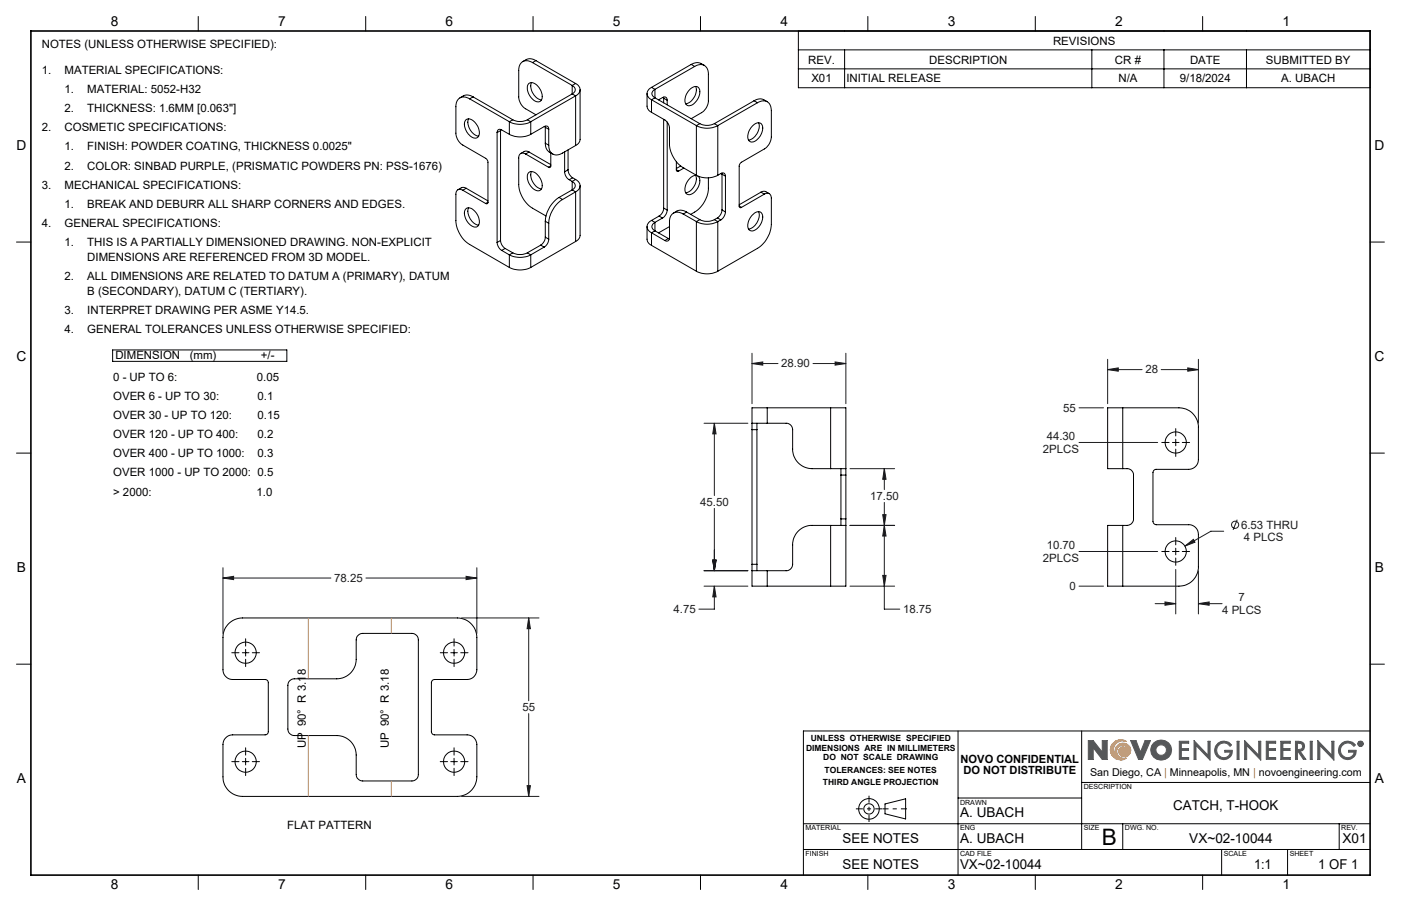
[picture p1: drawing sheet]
<svg xmlns="http://www.w3.org/2000/svg" width="432mm" height="279mm" viewBox="0 0 432 279" stroke-linecap="round" stroke-linejoin="round" font-family="sans-serif">
<g fill="none" stroke="#000" stroke-width=".31">
<path d="M61.1 5.1v4.5M112.7 5.1v4.5M164.1 19.3a2.57 2.57 0 0 0-3-.3 2.57 2.57 0 0 0-1.2 2.7v8.2a4.6 4.6 0 0 0 2.1 3.6l3.2 1.9M164.1 19.3l12.3 7.1M164.3 5.1v4.5M165.2 18.7a3 3 0 0 0-3-.3l-1.1 .6M165.2 18.7l-1.1 .6M165.2 18.7l12.2 7.1M213 19.9a3.1 3.1 0 0 1 3-.3l1.1 .6M213 19.9l-12.2 7.1M213 19.9l1.1 .6M215.9 5.1v4.5"/>
<path d="M267.5 5.1v4.5M319.1 5.1v4.5M370.7 5.1v4.5M143.5 37a2.1 2.1 0 0 1 3 .9 3.6 3.6 0 0 1 .7 4.5 2.46 2.46 0 0 1-3.1-1.3l-.4-.7a3.3 3.3 0 0 1-.2-3.4zM144.4 36.7a4.4 4.4 0 0 0 3.1 5.3M144.7 30.5a2.57 2.57 0 0 0-3-.3 2.57 2.57 0 0 0-1.2 2.7v8.2a4.6 4.6 0 0 0 2.1 3.6l7.1 4.1 .6 .7 .1 12.9M144.7 30.5l12.3 7M145.8 29.9a3 3 0 0 0-3-.3l-1.1 .6M145.8 29.9l-1.1 .6M145.8 29.9l12.2 7M154.3 39.9v.4M157 37.5a7.1 7.1 0 0 0 6.6 0"/>
<path d="M157 37.5v3.9M158 36.9a5 5 0 0 0 4.5 0M158 36.9l-1 .6M162.5 36.9l1.1 .6M162.9 25.8a2.46 2.46 0 0 1 3.4 1.5l.2 .4a2.77 2.77 0 0 1-.2 3.6 3.7 3.7 0 0 1-3.6-3.1 2.54 2.54 0 0 1 .2-2.4zM163.6 37.5v3.9M163.8 25.5a4.4 4.4 0 0 0 3.1 5.3M168 38.9l.1 .4M168.1 39.3l1 .6M168.1 39.3v4.9M169.1 39.9a.85 .85 0 0 0-.4-1 .85 .85 0 0 0-1 .2l-4.1 2.3M169.1 39.9v4.9"/>
<path d="M176.4 26.4a1.37 1.37 0 0 1 .9 1.3 1.37 1.37 0 0 1-.9 1.3M176.4 29l1 .6M176.4 29l-13.9 7.9M176.4 26.4v2.6M177.4 25.8a2 2 0 0 1 1.4 1.9 2 2 0 0 1-1.4 1.9M177.4 29.6l-13.8 7.9M177.4 29.6v15.3M177.4 25.8l-1 .6M178.8 27.7v15.3a2.26 2.26 0 0 1-1.4 1.9M199.4 28.9v3.8a2.38 2.38 0 0 0 1.4 1.9M200.8 34.6l4.1 2.4 1 1.1 .4 1.4v4.9a9.4 9.4 0 0 0 4.3 7.3l4 2.3M200.8 27a2 2 0 0 0-1.4 1.9 2 2 0 0 0 1.4 1.9"/>
<path d="M200.8 30.8v3.8M200.8 30.8l13.8 7.9M200.8 27l1.1 .6M201.9 27.6a1.37 1.37 0 0 0-1 1.3 1.37 1.37 0 0 0 1 1.3M201.9 30.2l-1.1 .6M201.9 30.2l13.8 7.9M201.9 27.6v2.6M203 30.8l1.2-.7a.88 .88 0 0 1 1-.1 .88 .88 0 0 1 .4 .9M204.5 30v.3M204.5 30.3l1.1 .6M204.5 30.3v1.4M204.5 36.8v27.4"/>
<path d="M205.6 30.9v1.4M205.6 37.6v27.2M212.6 27.6a1.71 1.71 0 0 1 2.9-.2 4.5 4.5 0 0 1-3.2 5.2 1.8 1.8 0 0 1-1.1-2.6l.5-1.1zM214.1 20.5a2.57 2.57 0 0 1 3-.3 2.57 2.57 0 0 1 1.2 2.7v8.2a4.6 4.6 0 0 1-2.1 3.6l-3.2 1.9M214.1 20.5l-12.2 7.1M214.4 26.7a4.4 4.4 0 0 1-3.1 5.3M214.6 38.7a7.1 7.1 0 0 0 6.6 0M214.6 38.7v15.3M215.7 38.1a5 5 0 0 0 4.5 0M215.7 38.1l-1.1 .6M220.2 38.1l1 .6M221.2 38.7v15.3"/>
<path d="M232 38.8a1.71 1.71 0 0 1 2.9-.2 4.4 4.4 0 0 1-3.2 5.2 1.8 1.8 0 0 1-1.1-2.7l.4-1.1zM232.4 31.1a3 3 0 0 1 3-.3l1.1 .6M232.4 31.1l-12.2 7M232.4 31.1l1.1 .6M233.5 31.7a2.6 2.6 0 0 1 3-.3 2.6 2.6 0 0 1 1.2 2.7l-.1 8.8a4.5 4.5 0 0 1-2 3l-7.1 4.1-.6 .7-.1 12.8M233.5 31.7l-12.3 7M233.8 37.9a4.4 4.4 0 0 1-3.1 5.3M142.6 58.7a1.29 1.29 0 0 0-1.5-.2 1.29 1.29 0 0 0-.6 1.4v8.2a9.4 9.4 0 0 0 4.2 7.3l12.3 7.1M142.6 58.7l7.1 4.1M143.7 58.1l-1.3-.3-1.3 .7M143.7 58.1l-1.1 .6M143.7 58.1l6.7 3.8"/>
<path d="M153.2 40.9a.86 .86 0 0 1 .4-.9 .86 .86 0 0 1 1 .1l2.4 1.3M153.2 40.9v33.9M154.3 40.3l-1.1 .6M154.3 40.3v33.9M157 41.4a7.1 7.1 0 0 0 6.6 0M162 47.5a1.29 1.29 0 0 0-1.5-.2 1.29 1.29 0 0 0-.6 1.4v8.2a9.4 9.4 0 0 0 4.2 7.3l4.2 2.4M162 47.5l7.1 4.1M162.9 53.3a2.24 2.24 0 0 1 3.2 1.1 3.3 3.3 0 0 1 .4 4.2 2.88 2.88 0 0 1-3.4-1.9 3.3 3.3 0 0 1-.2-3.4zM163.1 46.9l-1.4-.3-1.2 .7M163.1 46.9l-1.1 .6M163.1 46.9l6.7 3.9M163.8 52.9a4.4 4.4 0 0 0 3.1 5.3"/>
<path d="M168.1 44.2a3.1 3.1 0 0 0 1.2 2.7l1.1 .6M168.1 44.2l1 .6M169.1 44.8a2.6 2.6 0 0 0 1.3 2.7 2.6 2.6 0 0 0 3-.3l4-2.3M169.8 51.2a.44 .44 0 0 1-.2 .4 .44 .44 0 0 1-.5 0M169.8 47.2v4M169.8 51.2l-.7 .4M174 53l.1 .5a2.88 2.88 0 0 0 1.3 1.9M174 46.8v6.2M175.1 52.4a2.97 2.97 0 0 0 1.4 2.4M175.1 52.4l-1.1 .6M175.1 46.2v6.2M175.4 55.4l1 .6"/>
<path d="M176.4 56a1.37 1.37 0 0 1 .9 1.3 1.37 1.37 0 0 1-.9 1.3M176.4 56v2.6M176.4 58.6l1 .6M176.4 58.6l-4.1 2.3M176.5 54.8l-1.1 .6M176.5 54.8l.9 .6M177.4 55.4a2 2 0 0 1 1.4 1.9 2 2 0 0 1-1.4 1.9M177.4 59.2v15.3M177.4 59.2l-4 2.3M177.4 55.4l-1 .6M178.8 57.3v15.3a2.26 2.26 0 0 1-1.4 1.9M208.5 52.4a.44 .44 0 0 0 .2 .4 .44 .44 0 0 0 .5 0"/>
<path d="M208.5 49.8v2.6M208.5 52.4l.7 .4M209.8 51.2l-1.3 .8M210.8 51.8l-1.6 1M214.4 54.1a4.4 4.4 0 0 1-3.1 5.3M214.6 54a7.1 7.1 0 0 0 6.6 0M214.7 54.1a4.1 4.1 0 0 0-3.2 5.6 2.46 2.46 0 0 0 3.4-1.5l.2-.3a2.95 2.95 0 0 0 0-3.6M218.3 54.8v3.3a9.4 9.4 0 0 1-4.2 7.3l-1.2 .7M221.2 54l1-.5a.86 .86 0 0 1 1-.1 .86 .86 0 0 1 .4 .9M222.5 53.4v.3M222.5 53.7l1.1 .6M222.5 53.7v11"/>
<path d="M223.6 54.3v11.1M234.5 59.3l1.3-.3 1.3 .7M234.5 59.3l1.1 .6M234.5 59.3l-6.7 3.8M235.6 59.9a1.32 1.32 0 0 1 1.5-.2 1.32 1.32 0 0 1 .6 1.4v8.2a9.5 9.5 0 0 1-4.2 7.3l-12.3 7M235.6 59.9l-7.1 4.1M5.1 74.6h4.4M143.5 64.5a2.1 2.1 0 0 1 3 .8l.3 .3a3.1 3.1 0 0 1 .2 4.4 3.8 3.8 0 0 1-3.8-3.6v-1.3zM144.4 64.1a4.4 4.4 0 0 0 3.1 5.3M150.4 62.4a.44 .44 0 0 1-.2 .4 .44 .44 0 0 1-.5 0M150.4 62.4l-.7 .4M153.2 74.8l.4 1.4 1 1"/>
<path d="M154.3 74.2l.4 1.4 1 1M154.3 74.2l-1.1 .6M154.6 77.2l2.4 1.4M155.7 76.6l-1.1 .6M155.7 76.6l2.3 1.4M157 78.6a7.4 7.4 0 0 0 6.6 0M157 78.6v3.9M158 78a5 5 0 0 0 4.5 0M158 78l-1 .6M162.5 78l1.1 .6M163.6 78.6v3.9M166.7 75.6l1 .6"/>
<path d="M166.7 75.6l-4.2 2.4M167.7 76.2l-4.1 2.4M168.1 73.1a3.2 3.2 0 0 1-1.4 2.5M168.1 68.2v4.9M168.1 68.2l1 .7M168.1 73.1l1 .7M169.1 73.8v.2a3.1 3.1 0 0 1-1.4 2.2M169.1 68.9v4.9M172.3 60.9a9.3 9.3 0 0 0-4.2 7.3M172.3 60.9l1.1 .6M173.4 61.5a9.5 9.5 0 0 0-4.3 7.4M177.4 74.5l-13.8 8"/>
<path d="M199.4 69.9v3.9a2.26 2.26 0 0 0 1.4 1.9M200.8 68a2 2 0 0 0-1.4 1.9 2 2 0 0 0 1.4 1.9M200.8 71.8v3.9M200.8 75.7l13.8 7.9M200.8 71.8l4.1 2.4M200.8 68l1.1 .6M201.9 68.6a1.37 1.37 0 0 0-1 1.3 1.37 1.37 0 0 0 1 1.3M201.9 68.6v2.6M201.9 71.2l-1.1 .6M201.9 71.2l4.1 2.4M203.1 66.6l1.1 .6M203.1 66.6l-2.3 1.4"/>
<path d="M204.2 67.2l-2.3 1.4M204.5 64.2a2.97 2.97 0 0 1-1.4 2.4M204.5 64.2l1.1 .6M205.6 64.8l-.4 1.4-1 1M206 73.6l.3 .1M206 73.6l-1.1 .6M206.3 69.9l-3.3 1.9M210.6 66a2.59 2.59 0 0 0-3-.3 2.59 2.59 0 0 0-1.3 2.8v4.8a.88 .88 0 0 1-.4 1 .88 .88 0 0 1-1-.1M210.6 66l4 2.3M211.6 65.4a3 3 0 0 0-3-.3l-1 .6M211.6 65.4l-1 .6M211.6 65.4l4.1 2.3"/>
<path d="M214.6 68.3a7.1 7.1 0 0 0 6.6 0M214.6 68.3v15.3M215.7 67.7a5 5 0 0 0 4.5 0M215.7 67.7l-1.1 .6M220.2 67.7l1 .6M221.1 67.2l1.1 .6M221.1 67.2l-.9 .5M221.2 68.3v15.3M222.2 67.8l-1 .5M222.5 64.7l-.4 1.4-1 1.1M222.5 64.7l1.1 .7M223.6 65.4l-.4 1.3-1 1.1"/>
<path d="M227.8 63.5a.44 .44 0 0 0 .2 .5 .44 .44 0 0 0 .5 0M227.8 63.5l.7 .5M231.7 66.5a2.04 2.04 0 0 1 3-.8 4.2 4.2 0 0 1-2.2 5.3 1.43 1.43 0 0 1-1.7-.1 1.43 1.43 0 0 1-.3-1.6l.4-1.5zM233.8 65.3a4.4 4.4 0 0 1-3.1 5.3M422.3 74.6h4.4M157 82.5a7.4 7.4 0 0 0 6.6 0M214.6 83.6a7.1 7.1 0 0 0 6.6 0M5.1 139.7h4.4M231.8 130.5h4.7M231.8 130.5v2M231.8 132.5v41.5M231.8 132.5h1.5"/>
<path d="M233.3 130.5v2M233.3 132.5v41.5M236.5 125.8h-4.7v4.7M236.5 130.5h5.8a1.99 1.99 0 0 1 2 2v6a6 6 0 0 0 6 6h5.7M236.5 125.8v4.7M236.5 125.8h19.5M256 125.8h4.7v18.7M256 125.8v18.7M346 125.8h17.4a5.9 5.9 0 0 1 6 6v9.9a3 3 0 0 1-3 3h-10a1.02 1.02 0 0 0-1 1v15.1a1.09 1.09 0 0 0 1 1h10a2.95 2.95 0 0 1 3 3v10a5.9 5.9 0 0 1-6 6h-17.4M346 125.8h-4.6v18.7h4.6M346 125.8v18.7M422.3 139.7h4.4"/>
<path d="M256 144.5h4.7M259.2 144.5v2M259.2 146.5h1.5M259.2 146.5v13.5M260.7 144.5v2M260.7 146.5v13.5M346 144.5h1.4a1.93 1.93 0 0 1 2 2v13.5a1.99 1.99 0 0 1-2 2h-1.4M231.8 176v4.8h4.7M231.8 176h4.7M231.8 174v2M231.8 174h1.5M233.3 174v2"/>
<path d="M236.5 176v4.8M256 162h-5.7a5.9 5.9 0 0 0-6 6v6a1.99 1.99 0 0 1-2 2h-5.8M256 162h4.7M256 162v18.8M259.2 160v2M259.2 160h1.5M260.7 162v18.8h-4.7M260.7 160v2M346 162h-4.6v18.8h4.6M346 162v18.8M70.2 192.6a6.1 6.1 0 0 1 4.5-2h66.3a6.1 6.1 0 0 1 6 6v10a3 3 0 0 1-3 2.9h-10.1a.96 .96 0 0 0-.9 1v15.1a.96 .96 0 0 0 .9 1h10.1a3 3 0 0 1 3 3v10a6.1 6.1 0 0 1-6 6h-66.3a6 6 0 0 1-6-6v-10a3 3 0 0 1 3-3h10a.96 .96 0 0 0 1-1v-15.1a.96 .96 0 0 0-1-1h-10a3 3 0 0 1-3-2.9l.1-10.6 .4-1.9zM236.5 180.8h19.5"/>
<path d="M5.1 204.8h4.4M89.3 209.9l.7-.4 .7-.2h13.1a6 6 0 0 0 6-6v-6a2.05 2.05 0 0 1 2-2h15.2a1.99 1.99 0 0 1 1.9 2v41.5a1.99 1.99 0 0 1-1.9 2h-15.2a2.05 2.05 0 0 1-2-2v-6a6 6 0 0 0-6-6h-13.1a1.99 1.99 0 0 1-2-2v-13.5l.2-.7zM422.3 204.8h4.4M295.3 225.4v44.5M333.4 225.4v36.6M422.3 225.4h-174.7v44.5M247.6 254h174.7M272.8 247.9l6.3-1.6v6.3l-6.3-1.6zM295.3 246.1h38.1M333.4 241.3h88.9M346 254v8M412.7 254v8"/>
<path d="M61.1 269.9v4.4M112.7 269.9v4.4M164.3 269.9v4.4M215.9 269.9v4.4M247.6 262h174.7M267.5 269.9v4.4M319.1 269.9v4.4M370.7 269.9v4.4M376.5 262v7.9M396.8 262v7.9"/>
<circle cx="362.4" cy="136.5" r="3.3"/>
<circle cx="362.4" cy="170.1" r="3.3"/>
<circle cx="75.7" cy="201.3" r="3.3"/>
<circle cx="140" cy="201.3" r="3.3"/>
<circle cx="75.7" cy="234.9" r="3.3"/>
<circle cx="140" cy="234.9" r="3.3"/>
<circle cx="267.8" cy="249.5" r="1.59"/>
<circle cx="267.8" cy="249.5" r="3.2"/>
</g>
<path d="M342.7 229.6a3.1 3.1 0 0 1 4.5-.9 2.82 2.82 0 0 0-3.9 1.7 2.82 2.82 0 0 0 2.3 3.6 2.45 2.45 0 0 1-1.1-4.2 2.45 2.45 0 0 1 4 1.5 1.88 1.88 0 0 1-1.9 2.1 1.88 1.88 0 0 1-1.8-2.2l.6-.7a1.82 1.82 0 0 1 2.4 1.5 1.89 1.89 0 0 0-2.6-2 1.89 1.89 0 0 0-.3 3.3l1.5 .6 .8-.1a3.2 3.2 0 0 1-4-.2 3.2 3.2 0 0 1-.5-4z" fill="none" stroke="#f78d2a" stroke-width=".31"/>
<g fill="none" stroke="#555759" stroke-width=".31">
<path d="M336.9 230.6v3.6h-1.5v-5.8h1.5l2.8 3.6M336.9 230.6h.1M337 230.6l2.7 3.6h1.5v-5.8h-1.5v3.6M339.7 232h.1M348.5 228.4h1.6l1.4 3.6 1.4-3.6h1.7l-2.5 5.8h-1.2zM363.5 228.6h2.9v.6h-2.3v1.7h2.2v.5h-2.2v2.2h2.3v.6h-2.9zM368 228.4l4.3 4.5v-4.3h.7v5.8l-4.4-4.5v4.3h-.6zM375.4 229.2a2.89 2.89 0 0 1 4.2 .5l-.5 .5a2.26 2.26 0 0 0-3.2-.7 2.26 2.26 0 0 0-.5 3.2 2.26 2.26 0 0 0 3.3 .4l.5-1.1h-1.7v-.6h2.3a2.78 2.78 0 0 1-4 2.5 2.78 2.78 0 0 1-.4-4.7zM381.3 228.6h.6v5.6h-.6zM383.6 228.4l4.3 4.5v-4.3h.7v5.8l-4.4-4.5v4.3h-.6zM390.3 228.6h2.9v.6h-2.3v1.7h2.2v.5h-2.2v2.2h2.3v.6h-2.9zM394.8 228.6h2.9v.6h-2.3v1.7h2.2v.5h-2.2v2.2h2.3v.6h-2.9z"/>
<path d="M399.3 228.6a2.74 2.74 0 0 1 2.6 .8l.2 .8-.3 .9-1.1 .6 1.8 2.5h-.8l-1.7-2.5h-.1v2.5h-.6zM399.9 229.2l1.1 .1a1.02 1.02 0 0 1 0 1.7l-1.1 .2zM403.8 228.6h.6v5.6h-.6zM406.2 228.4l4.3 4.5v-4.3h.6v5.8l-4.3-4.5v4.3h-.6zM413.6 229.2a2.89 2.89 0 0 1 4.2 .5l-.5 .5a2.25 2.25 0 0 0-3.3-.7 2.25 2.25 0 0 0-.2 3.4 2.25 2.25 0 0 0 3.4-.3l.1-.6h-1.6v-.6h2.3a2.79 2.79 0 0 1-4 2.5 2.79 2.79 0 0 1-.4-4.7zM419 228.9l.6 .1-.1 .4 .2 .4-.4-.4-.3 .4zM419.2 229l.3 .2-.3 .1z"/>
<circle cx="357.9" cy="231.3" r="1.64"/>
<circle cx="357.9" cy="231.3" r="3.2"/>
<circle cx="419.3" cy="229.4" r=".85"/>
<circle cx="419.3" cy="229.4" r=".71"/>
</g>
<path d="M279.5 249.4h-7.5" fill="none" stroke="#000" stroke-width=".31" stroke-dasharray="15.2 1.3 1.3 1.3" stroke-dashoffset="13.4" stroke-linecap="butt"/>
<path d="M263.8 249.4h8.1M267.8 245.4v8.1" fill="none" stroke="#000" stroke-width=".31" stroke-dasharray="15.2 1.3 1.3 1.3" stroke-dashoffset="13.1" stroke-linecap="butt"/>
<path d="M9.5 9.6h412.8v260.3h-412.8z" fill="none" stroke="#000" stroke-width=".5"/>
<path d="M343 229.1a3.2 3.2 0 0 1 4.2-.4 2.82 2.82 0 0 0-3.9 1.7 2.82 2.82 0 0 0 2.3 3.6 2.43 2.43 0 0 1-1.9-2.8 2.43 2.43 0 0 1 2.7-2 2.43 2.43 0 0 1 2.1 2.7 1.82 1.82 0 0 1-2.5 1.5 1.82 1.82 0 0 1-.9-2.7 1.73 1.73 0 0 1 2.7 1.3 1.9 1.9 0 0 0-2.6-2 1.9 1.9 0 0 0-.3 3.3l.8 .5h1.5a3.2 3.2 0 0 1-4.2-.4 3.2 3.2 0 0 1 0-4.3z" fill-rule="evenodd" fill="#f78d2a"/>
<path d="M335.4 228.4v5.8h1.5v-3.6l2.8 3.6h1.5v-5.8h-1.5v3.6l-2.8-3.6zM348.5 228.4l2.4 5.8h1.2l2.5-5.8h-1.7l-1.4 3.6-1.4-3.6zM355.6 229.1a3.1 3.1 0 0 0 .2 4.6 3.1 3.1 0 0 0 4.6-.6 3.1 3.1 0 0 0-1-4.5l-1.8-.4-1 .3zM356.2 231.3a1.65 1.65 0 0 1 3.3 0 1.65 1.65 0 0 1-3.3 0zM363.5 228.6v5.6h2.9v-.6h-2.3v-2.2h2.2v-.5h-2.2v-1.7h2.3v-.6zM368 228.4v5.8h.6v-4.3l4.4 4.5v-5.8h-.7v4.3zM375.2 229.3a2.79 2.79 0 0 0 .7 4.7 2.79 2.79 0 0 0 3.9-2.6h-2.3v.6h1.7a2.16 2.16 0 0 1-3 1.4 2.16 2.16 0 0 1-.9-3.2 2.22 2.22 0 0 1 3.8 0l.5-.5a2.92 2.92 0 0 0-4.4-.4zM381.3 228.6v5.6h.6v-5.6zM383.6 228.4v5.8h.6v-4.3l4.4 4.5v-5.8h-.7v4.3zM390.3 228.6v5.6h2.9v-.6h-2.3v-2.2h2.2v-.5h-2.2v-1.7h2.3v-.6zM394.8 228.6v5.6h2.9v-.6h-2.3v-2.2h2.2v-.5h-2.2v-1.7h2.3v-.6zM399.3 228.6v5.6h.6v-2.5l1.8 2.5h.8l-1.8-2.5 1.1-.6 .3-1.3a1.6 1.6 0 0 0-2.1-1.2zM399.9 229.2l1.3 .3 .3 .4-.3 1-1.3 .3zM403.8 228.6v5.6h.6v-5.6zM406.2 228.4v5.8h.6v-4.3l4.3 4.5v-5.8h-.6v4.3zM413.3 229.4a2.79 2.79 0 0 0 .9 4.6 2.79 2.79 0 0 0 3.8-2.6h-2.3v.6h1.6a2.18 2.18 0 0 1-3.2 1.3 2.18 2.18 0 0 1-.4-3.5 2.22 2.22 0 0 1 3.6 .4l.5-.5a2.89 2.89 0 0 0-4.5-.3zM419 228.9v.9h.2v-.4l.5 .4-.2-.4 .2-.4zM419.2 229l.3 .2-.3 .1zM418.5 229.4a.85 .85 0 0 0 1.7 0 .85 .85 0 0 0-1.7 0zM418.6 229.4a.71 .71 0 0 1 1.4 0 .71 .71 0 0 1-1.4 0z" fill-rule="evenodd" fill="#555759"/>
<g fill="none" stroke="#191924" stroke-width=".31">
<path d="M231.8 112.1l3.3-.5v1zM231.8 108.9v15.6M231.8 112.1h8M250.6 112.1h10.1M257.4 111.6l3.3 .5-3.3 .5zM260.7 108.9v15.6M341.4 114l3.3-.5v1zM341.4 110.8v13.7M341.4 114h10.6M357.9 114h11.5M366.1 113.5l3.3 .5-3.3 .5zM369.4 110.8v19.7"/>
<path d="M217 130.5h13.5M220.2 130.5l.5 3.3h-1zM220.2 130.5v22.3M332.6 136.5h24.2M332.6 125.8h7.5M220.2 156.8v19.2M262 144.5h13.7M272.1 158.7h1l-.5 3.3zM272.6 144.5l.5 3.3h-1zM272.6 154.9v33h4.7M272.6 144.5v6.5M68.7 178.3l3.3-.6v1.1z"/>
<path d="M68.7 175.1v20.2M68.7 178.3h33.3M112.8 178.3h34.2M143.7 177.7l3.3 .6-3.3 .5zM147 175.1v20.2M217 176h13.5M219.7 172.7h1l-.5 3.3zM262 162h13.7M272.1 177.4h1l-.5 3.4zM272.6 162l.5 3.3h-1zM332.6 170.1h24.2M362.4 175.6v13.7"/>
<path d="M365.2 168.4l2.6-2.1 .5 .9zM369.4 176v13.3M377.2 163.8h-4l-8 4.6M381.3 160.3l-1.3 3.1M142.2 190.6h23.9M162.9 190.6l.6 3.3h-1zM162.9 190.6v25.5M217 180.8h13.5M220.2 180.8l.5 3.3h-1zM220.2 180.8v7.1h-4.8M262 180.8h13.7M332.6 180.8h7.5"/>
<path d="M356 186.2h6.4M359.1 185.6l3.3 .6-3.3 .5zM369.4 186.2l3.3-.6v1.1zM369.4 186.2h7.3M162.9 220.1v25.5M142.2 245.6h23.9M162.5 242.3h1l-.6 3.3z"/>
<circle cx="380.7" cy="161.8" r="1.1"/>
</g>
<g fill="none" stroke="#000" stroke-width=".31">
<path d="M246.1 9.6h176.2v17.5h-176.2zM246.1 15.4h176.2M260.3 15.4v11.7M336.5 15.4v11.7M358.7 15.4v11.7M384.2 15.4v11.7M246.1 21.2h176.2M34.7 107.9h53.7v3.5h-53.7zM358.1 136.5h2.2M361.4 136.5h2M362.4 132.2v2.2M362.4 135.5v2"/>
<path d="M362.4 138.5v2.3M364.4 136.5h2.2M358.1 170.1h2.2M361.4 170.1h2M362.4 165.8v2.2M362.4 169.1v2M362.4 172.1v2.2M364.4 170.1h2.2M75.7 197v2.2M139.9 197v2.2M71.4 201.3h2.3M74.7 201.3h2"/>
<path d="M75.7 200.3v2M75.7 203.3v2.3M77.8 201.3h2.2M135.7 201.3h2.2M138.9 201.3h2.1M139.9 200.3v2M139.9 203.3v2.3M142 201.3h2.3M71.4 234.9h2.3M74.7 234.9h2M75.7 230.6v2.3M75.7 233.9v2"/>
<path d="M75.7 236.9v2.3M77.8 234.9h2.2M135.7 234.9h2.2M138.9 234.9h2.1M139.9 230.6v2.3M139.9 233.9v2M139.9 236.9v2.3M142 234.9h2.3"/>
</g>
<path d="M95 190.6v18.7M120.6 190.6v4.7M95 226.8v18.8M120.6 240.8v4.8" fill="none" stroke="#ff0080" stroke-width=".31"/>
<path d="M68.7 178.3l3.3-.6v1.1zM143.7 177.7l3.3 .6-3.3 .5zM162.5 242.3h1l-.6 3.3zM162.9 190.6l.6 3.3h-1zM257.4 111.6l3.3 .5-3.3 .5zM231.8 112.1l3.3-.5v1zM220.2 130.5l.5 3.3h-1zM219.7 172.7h1l-.5 3.3zM219.7 172.7h1l-.5 3.3zM220.2 180.8l.5 3.3h-1zM272.6 162l.5 3.3h-1zM272.1 177.4h1l-.5 3.4zM272.6 144.5l.5 3.3h-1zM272.1 158.7h1l-.5 3.3zM365.2 168.4l3.1-1.2-.5-.9zM341.4 114l3.3-.5v1zM366.1 113.5l3.3 .5-3.3 .5zM369.4 186.2l3.3-.6v1.1zM359.1 185.6l3.3 .6-3.3 .5z" fill="#191924"/>
<text font-size="7" x="339.5" y="260.5">B</text>
<g font-size="4.2">
<text x="34.1" y="8.1">8</text>
<text x="85.7" y="8.1">7</text>
<text x="137.3" y="8.1">6</text>
<text x="188.9" y="8.1">5</text>
<text x="240.5" y="8.1">4</text>
<text x="292.1" y="8.1">3</text>
<text x="343.7" y="8.1">2</text>
<text x="395.3" y="8.1">1</text>
<text x="5.1" y="46.4">D</text>
<text x="423.7" y="46.4">D</text>
<text x="5.1" y="111.4">C</text>
<text x="423.7" y="111.4">C</text>
<text x="5.2" y="176.5">B</text>
<text x="423.8" y="176.5">B</text>
<text x="5.2" y="241.6">A</text>
<text x="423.8" y="241.6">A</text>
<text x="361.6" y="249.9">CATCH, T-HOOK</text>
<text x="295.9" y="252">A. UBACH</text>
<text x="259.7" y="260">SEE NOTES</text>
<text x="295.9" y="260">A. UBACH</text>
<text x="366.5" y="260">VX~02-10044</text>
<text x="413.8" y="260">X01</text>
<text x="259.7" y="267.9">SEE NOTES</text>
<text x="295.9" y="267.9">VX~02-10044</text>
<text x="386.5" y="267.9">1:1</text>
<text x="406.3" y="267.9">1 OF 1</text>
<text x="34.1" y="274.2">8</text>
<text x="85.7" y="274.2">7</text>
<text x="137.3" y="274.2">6</text>
<text x="188.9" y="274.2">5</text>
<text x="240.5" y="274.2">4</text>
<text x="292.1" y="274.2">3</text>
<text x="343.7" y="274.2">2</text>
<text x="395.3" y="274.2">1</text>
</g>
<g font-size="3.5">
<text x="12.9" y="14.9">NOTES (UNLESS OTHERWISE SPECIFIED):</text>
<text x="324.6" y="13.8">REVISIONS</text>
<text x="12.9" y="22.8">1.</text>
<text x="19.9" y="22.8">MATERIAL SPECIFICATIONS:</text>
<text x="249.1" y="19.6">REV.</text>
<text x="286.4" y="19.6">DESCRIPTION</text>
<text x="343.6" y="19.6">CR #</text>
<text x="366.8" y="19.6">DATE</text>
<text x="390.2" y="19.6">SUBMITTED BY</text>
<text x="19.9" y="28.7">1.</text>
<text x="26.9" y="28.7">MATERIAL: 5052-H32</text>
<text x="250.1" y="25.4">X01</text>
<text x="260.8" y="25.4">INITIAL RELEASE</text>
<text x="344.7" y="25.4">N/A</text>
<text x="363.6" y="25.4">9/18/2024</text>
<text x="394.9" y="25.4">A. UBACH</text>
<text x="19.9" y="34.6">2.</text>
<text x="26.9" y="34.6">THICKNESS: 1.6MM [0.063&quot;]</text>
<text x="12.9" y="40.5">2.</text>
<text x="19.9" y="40.5">COSMETIC SPECIFICATIONS:</text>
<text x="19.9" y="46.4">1.</text>
<text x="26.9" y="46.4">FINISH: POWDER COATING, THICKNESS 0.0025&quot;</text>
<text x="19.9" y="52.3">2.</text>
<text x="26.9" y="52.3">COLOR: SINBAD PURPLE, (PRISMATIC POWDERS PN: PSS-1676)</text>
<text x="12.9" y="58.2">3.</text>
<text x="19.9" y="58.2">MECHANICAL SPECIFICATIONS:</text>
<text x="19.9" y="64.1">1.</text>
<text x="26.9" y="64.1">BREAK AND DEBURR ALL SHARP CORNERS AND EDGES.</text>
<text x="12.9" y="70">4.</text>
<text x="19.9" y="70">GENERAL SPECIFICATIONS:</text>
<text x="19.9" y="76">1.</text>
<text x="26.9" y="76">THIS IS A PARTIALLY DIMENSIONED DRAWING. NON-EXPLICIT</text>
<text x="26.9" y="80.5">DIMENSIONS ARE REFERENCED FROM 3D MODEL.</text>
<text x="19.9" y="86.4">2.</text>
<text x="26.9" y="86.4">ALL DIMENSIONS ARE RELATED TO DATUM A (PRIMARY), DATUM</text>
<text x="26.9" y="90.9">B (SECONDARY), DATUM C (TERTIARY).</text>
<text x="19.9" y="96.8">3.</text>
<text x="26.9" y="96.8">INTERPRET DRAWING PER ASME Y14.5.</text>
<text x="19.9" y="102.7">4.</text>
<text x="26.9" y="102.7">GENERAL TOLERANCES UNLESS OTHERWISE SPECIFIED:</text>
<text x="35.6" y="110.6">DIMENSION</text>
<text x="58.5" y="110.6">(mm)</text>
<text x="80.4" y="110.6">+/-</text>
<text x="34.9" y="117.4">0 - UP TO 6:</text>
<text x="79.2" y="117.4">0.05</text>
<text x="34.9" y="123.3">OVER 6 - UP TO 30:</text>
<text x="79.4" y="123.3">0.1</text>
<text x="34.9" y="129.2">OVER 30 - UP TO 120:</text>
<text x="79.4" y="129.2">0.15</text>
<text x="34.9" y="135.1">OVER 120 - UP TO 400:</text>
<text x="79.4" y="135.1">0.2</text>
<text x="34.9" y="141">OVER 400 - UP TO 1000:</text>
<text x="79.4" y="141">0.3</text>
<text x="34.9" y="146.9">OVER 1000 - UP TO 2000: 0.5</text>
<text x="34.9" y="152.8">&gt; 2000:</text>
<text x="79.1" y="152.8">1.0</text>
<text x="94.3" y="230.8" transform="rotate(-90 94.3 230.8)">UP 90° R 3.18</text>
<text x="119.9" y="230.8" transform="rotate(-90 119.9 230.8)">UP 90° R 3.18</text>
<text x="296.1" y="235.2">NOVO CONFIDENTIAL</text>
<text x="296.9" y="238.7">DO NOT DISTRIBUTE</text>
<text x="88.5" y="255.7">FLAT PATTERN</text>
</g>
<g font-size="3.5" fill="#191924">
<text x="240.8" y="113.3">28.90</text>
<text x="353" y="115.1">28</text>
<text x="327.7" y="126.9">55</text>
<text x="322.6" y="135.7">44.30</text>
<text x="321.4" y="139.6">2PLCS</text>
<text x="215.8" y="156">45.50</text>
<text x="268.2" y="154.1">17.50</text>
<text x="382.5" y="163">6.53 THRU</text>
<text x="383.4" y="167">4 PLCS</text>
<text x="321.4" y="173.2">2PLCS</text>
<text x="322.6" y="169.3">10.70</text>
<text x="103" y="179.4">78.25</text>
<text x="329.7" y="181.9">0</text>
<text x="381.8" y="185.3">7</text>
<text x="207.6" y="189">4.75</text>
<text x="278.3" y="189">18.75</text>
<text x="376.7" y="189.3">4 PLCS</text>
<text x="161" y="219.3">55</text>
</g>
<text font-size="3.3" x="336" y="239.4">San Diego, CA | Minneapolis, MN | novoengineering.com</text>
<g font-size="2.6">
<text x="248.4" y="231.5">DIMENSIONS ARE IN MILLIMETERS</text>
<text x="249.9" y="228.6">UNLESS OTHERWISE SPECIFIED</text>
<text x="253.7" y="234.4">DO NOT SCALE DRAWING</text>
<text x="254.2" y="238.5">TOLERANCES: SEE NOTES</text>
<text x="253.7" y="242.1">THIRD ANGLE PROJECTION</text>
</g>
<g font-size="2.2">
<text x="334" y="243.4">DESCRIPTION</text>
<text x="295.9" y="248.2">DRAWN</text>
<text x="248.3" y="256.1">MATERIAL</text>
<text x="295.9" y="256.1">ENG</text>
<text x="334" y="256.1">SIZE</text>
<text x="346.7" y="256.1">DWG. NO.</text>
<text x="413.4" y="256.1">REV.</text>
<text x="248.3" y="264">FINISH</text>
<text x="295.9" y="264">CAD FILE</text>
<text x="377.2" y="264">SCALE</text>
<text x="397.5" y="264">SHEET</text>
</g>
</svg>
